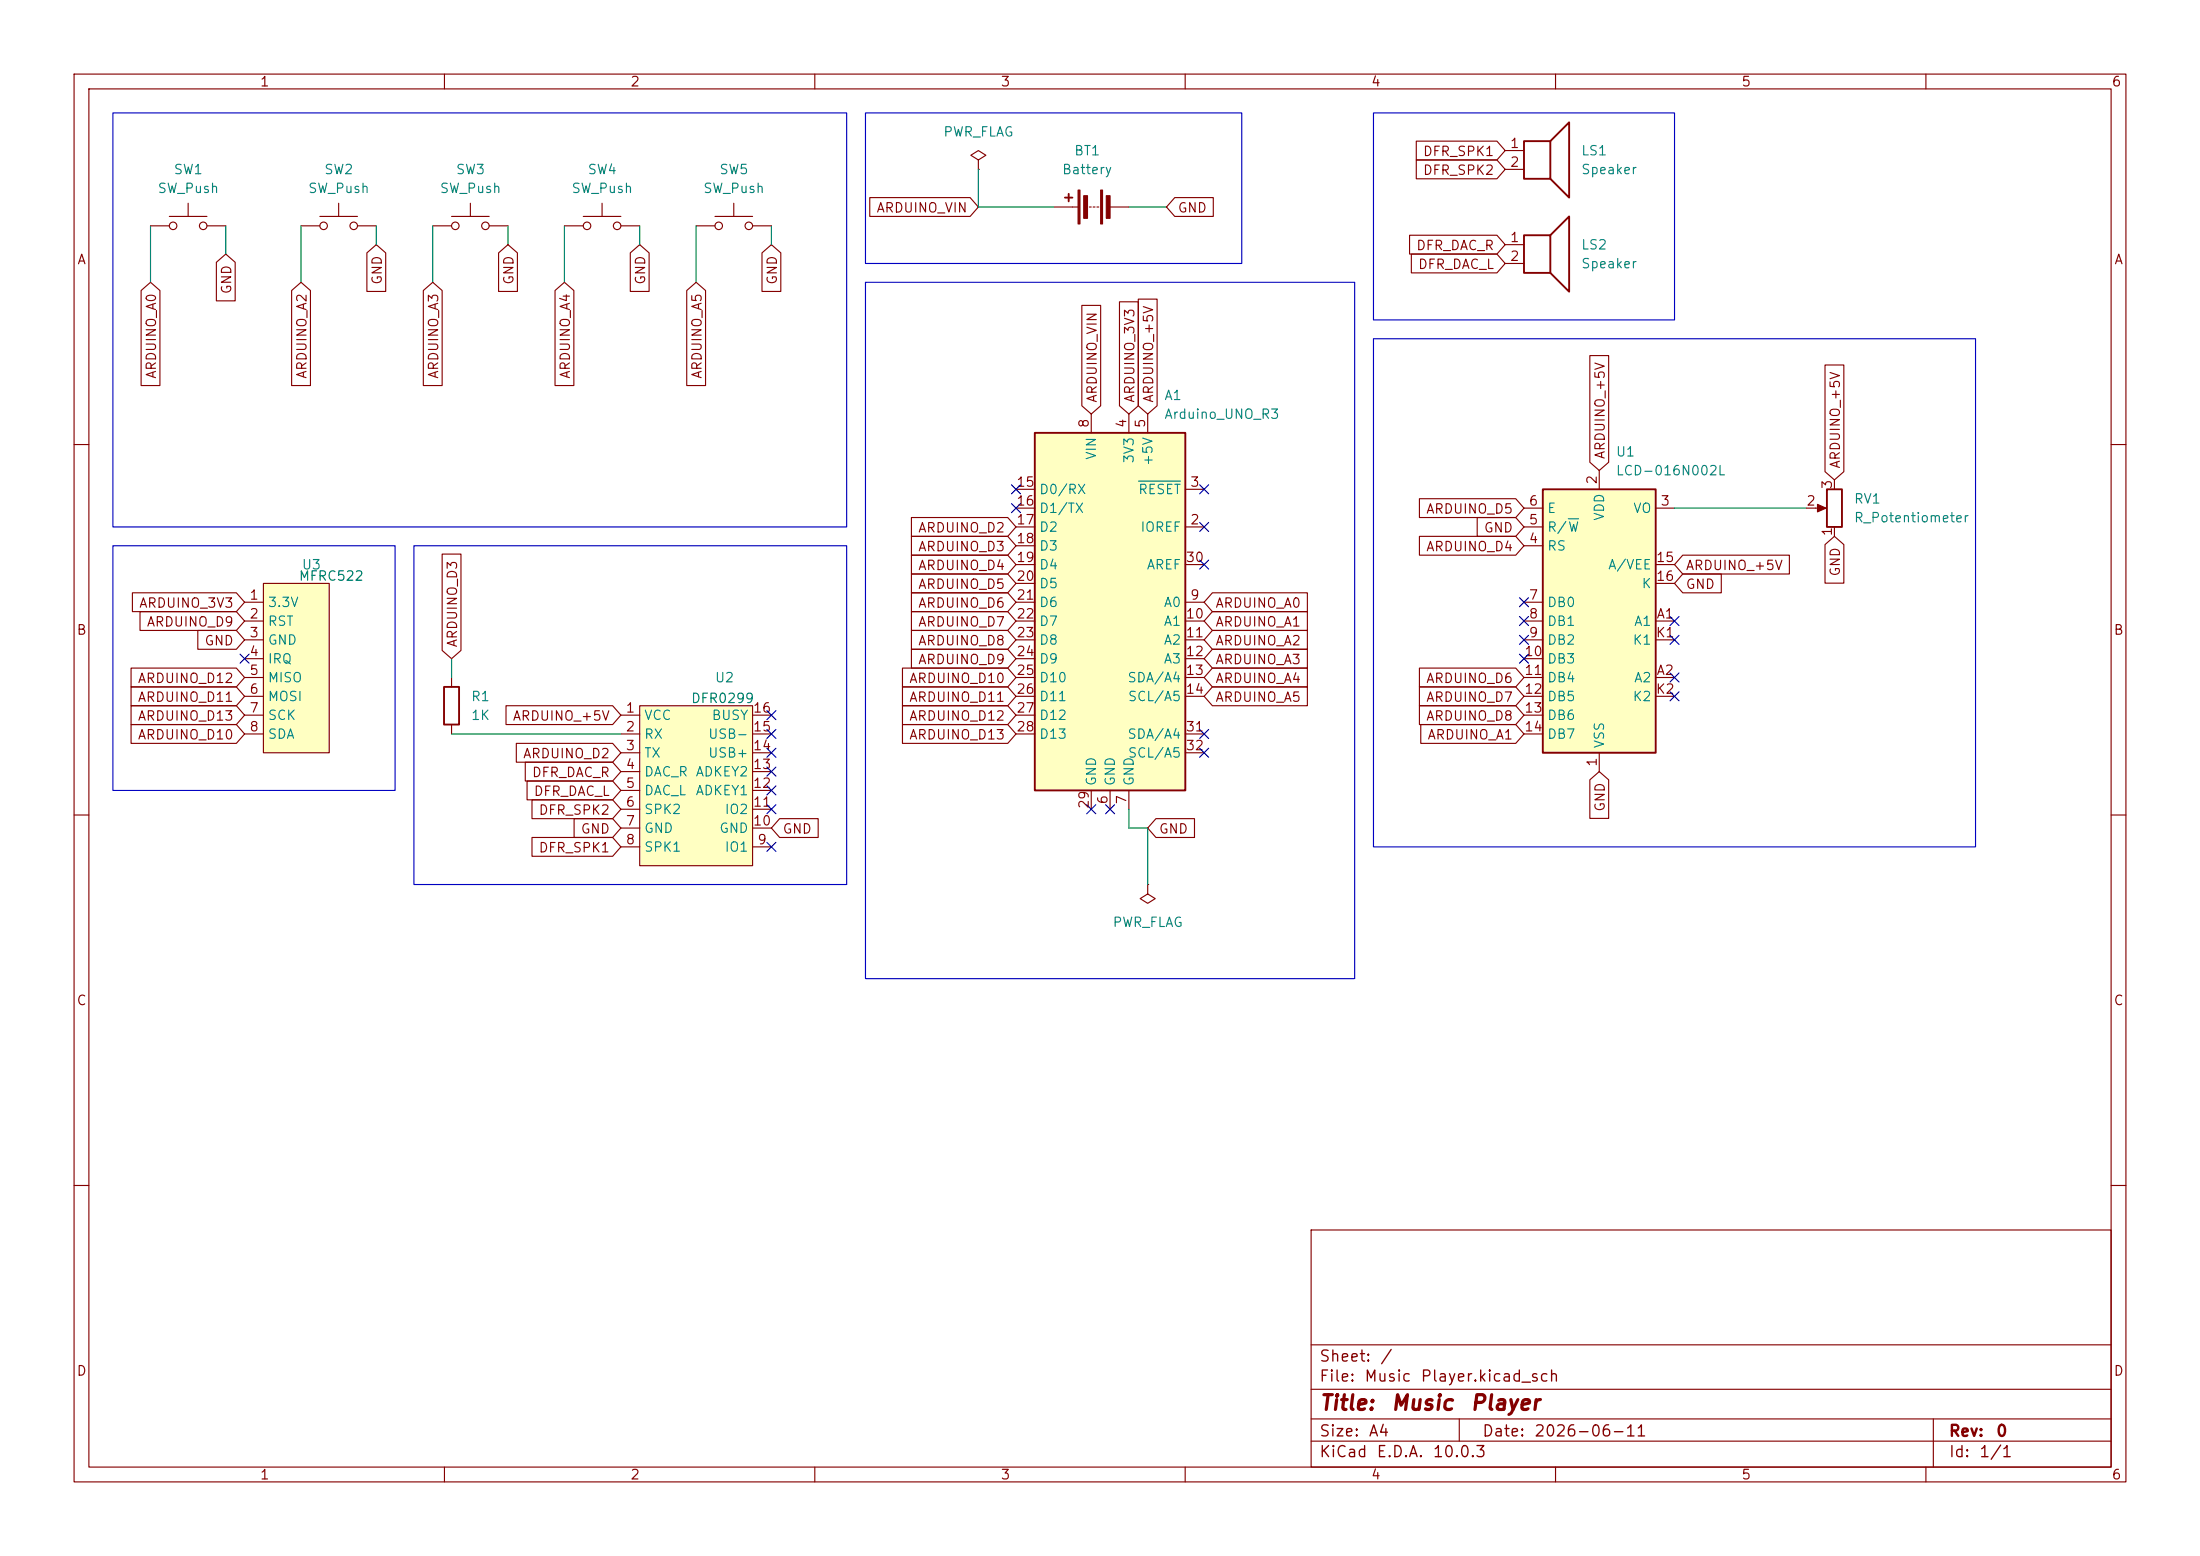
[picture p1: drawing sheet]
<svg xmlns="http://www.w3.org/2000/svg" width="297mm" height="210mm" viewBox="0 0 297 210" stroke-linecap="round" stroke-linejoin="round" font-family="sans-serif">
<g fill="none" stroke="#840000" stroke-width=".15">
<path d="M10 10h277v190h-277zM12 12h273v186h-273zM60 10v2M110 10v2M160 10v2M210 10v2M260 10v2M132.1 21.6l1-.6-1-.7-1 .7 1 .6v1.3M132.1 22.9h.1M142.2 27.9h3.3M147.1 27.9h.2M147.6 27.9h.2"/>
<path d="M148.1 27.9h.2M149.9 27.9h2.5M10 60h2M285 60h2M61 91.4v1.3M61 97.8v1.3M10 110h2M154.9 119.4v1.3l1.1 .6-1.1 .6-1-.6 1-.6M154.9 119.4h.1M285 110h2M10 160h2M177 166h108v32h-108z"/>
<path d="M285 160h2M60 198v2M110 198v2M160 198v2M177 194.5h108M177 191.5h108M177 187.5h108M177 181.5h108M197 191.5v3M210 198v2M260 198v2M261 191.5v6.5"/>
</g>
<g fill="#840000" stroke="#840000" stroke-width=".15">
<path d="M145.5 25.7h.3v4.5h-.3z"/>
<path d="M148.6 25.7h.2v4.5h-.2z"/>
<path d="M146.3 26.4h.5v3.1h-.5z"/>
<path d="M149.4 26.4h.5v3.1h-.5z"/>
</g>
<path d="M143.8 26.7h1M144.3 26.2v1M59.9 92.7h2.1v5.1h-2.1z" fill="none" stroke="#840000" stroke-width=".25"/>
<path d="M139.7 58.4h20.3v48.3h-20.3z" fill="#ffffc2"/>
<path d="M139.7 58.4h20.3v48.3h-20.3z" fill="none" stroke="#840000" stroke-width=".25"/>
<g fill="none" stroke="#840000" stroke-width=".15">
<path d="M147.3 55.9v2.5M152.4 55.9v2.5M154.9 55.9v2.5M137.2 71.1h2.5M137.2 66h2.5M137.2 68.6h2.5M137.2 73.7h2.5M137.2 76.2h2.5M137.2 78.7h2.5M160 71.1h2.6M160 66h2.6M160 76.2h2.6"/>
<path d="M137.2 81.3h2.5M137.2 83.8h2.5M137.2 86.4h2.5M137.2 88.9h2.5M137.2 91.4h2.5M137.2 94h2.5M137.2 96.5h2.5M137.2 99.1h2.5M160 81.3h2.6M160 83.8h2.6M160 86.4h2.6M160 88.9h2.6"/>
<path d="M160 91.4h2.6M160 94h2.6M160 99.1h2.6M147.3 106.7v2.5M149.9 106.7v2.5M152.4 106.7v2.5M160 101.6h2.6"/>
</g>
<path d="M153.7 64.9h5.7" fill="none" stroke="#008484" stroke-width=".15"/>
<path d="M86.4 95.3h15.2v21.5h-15.2z" fill="#ffffc2"/>
<g fill="none" stroke="#840000" stroke-width=".15">
<path d="M83.8 96.5h2.6M83.8 99.1h2.6M86.4 95.3h15.2v21.5h-15.2zM101.6 96.5h2.5M101.6 99.1h2.5M83.8 101.6h2.6M83.8 104.1h2.6M83.8 106.7h2.6M83.8 109.2h2.6M83.8 111.8h2.6M83.8 114.3h2.6M101.6 101.6h2.5"/>
<path d="M101.6 104.1h2.5M101.6 106.7h2.5M101.6 109.2h2.5M101.6 111.8h2.5M101.6 114.3h2.5"/>
</g>
<path d="M35.6 78.7h8.8v22.9h-8.8z" fill="#ffffc2"/>
<path d="M35.6 78.7h8.8v22.9h-8.8zM243.8 68.6h2.3M247.6 64.8v1.2M247.6 71.1v1.3M33 81.3h2.6M33 83.8h2.6M33 86.4h2.6M33 88.9h2.6M33 91.4h2.6M33 94h2.6M33 96.5h2.6M33 99.1h2.6" fill="none" stroke="#840000" stroke-width=".15"/>
<path d="M246.6 66h2.1v5.1h-2.1z" fill="none" stroke="#840000" stroke-width=".25"/>
<path d="M245.4 68.1l1.1 .5-1.1 .5z" fill="#840000" stroke="#840000" stroke-width=".15"/>
<path d="M208.3 66h15.2v35.6h-15.2z" fill="#ffffc2"/>
<path d="M205.7 19.1h3.6v5h-3.6zM209.3 19.1l2.5-2.6v10.2l-2.5-2.6M205.7 31.8h3.6v5h-3.6zM209.3 31.8l2.5-2.6v10.2l-2.5-2.6M208.3 66h15.2v35.6h-15.2z" fill="none" stroke="#840000" stroke-width=".25"/>
<g fill="none" stroke="#840000" stroke-width=".15">
<path d="M191.2 19h10.9l1.1 1.3-1.1 1.3h-10.9zM19 39.2l1.3-1.1 1.3 1.1v12.8h-2.6zM20.3 30.5h2.6M22.9 29.2h5M25.4 27.4v1.8M27.9 30.5h2.6M29.2 35.4l1.3-1.1 1.3 1.1v5.2h-2.6zM39.4 39.2l1.2-1.1 1.3 1.1v12.8h-2.5zM40.6 30.5h2.6M43.2 29.2h5.1M45.7 27.4v1.8M48.3 30.5h2.5"/>
<path d="M49.5 34.1l1.3-1.1 1.3 1.1v5.2h-2.6zM57.1 39.2l1.3-1.1 1.3 1.1v12.8h-2.6zM58.4 30.5h2.6M61 29.2h5M63.5 27.4v1.8M66 30.5h2.6M67.3 34.1l1.3-1.1 1.3 1.1v5.2h-2.6zM74.9 39.2l1.3-1.1 1.3 1.1v12.8h-2.6zM76.2 30.5h2.5M78.7 29.2h5.1M81.3 27.4v1.8M83.8 30.5h2.6"/>
<path d="M85.1 34.1l1.3-1.1 1.2 1.1v5.2h-2.5zM92.7 39.2l1.3-1.1 1.3 1.1v12.8h-2.6zM94 30.5h2.5M96.5 29.2h5.1M99.1 27.4v1.8M101.6 30.5h2.5M102.9 34.1l1.2-1.1 1.3 1.1v5.2h-2.5zM117.4 26.7h13.6l1.1 1.2-1.1 1.3h-13.6zM158.6 26.7h5.2v2.5h-5.2l-1.1-1.3zM190.3 31.7h11.8l1.1 1.3-1.1 1.3h-11.8zM190.5 34.3h11.6l1.1 1.3-1.1 1.2h-11.6zM191.2 21.6h10.9l1.1 1.3-1.1 1.2h-10.9z"/>
<path d="M203.2 20.3h2.5M203.2 22.9h2.5M203.2 33h2.5M203.2 35.6h2.5M146 41.2h2.6v13.6l-1.3 1.1-1.3-1.1zM151.1 40.7h2.6v14.1l-1.3 1.1-1.3-1.1zM153.7 40.4h2.5v14.4l-1.3 1.1-1.2-1.1zM214.6 48h2.6v14.4l-1.3 1.1-1.3-1.1zM246.4 49.3h2.5v14.4l-1.3 1.1-1.2-1.1zM59.7 74.8h2.5v13l-1.2 1.1-1.3-1.1zM123 72.4h13l1.2 1.3-1.2 1.2h-13zM123 77.5h13l1.2 1.2-1.2 1.3h-13z"/>
<path d="M123 69.8h13l1.2 1.3-1.2 1.3h-13zM123 74.9h13l1.2 1.3-1.2 1.3h-13zM191.6 67.3h13l1.1 1.3-1.1 1.3h-13zM191.6 72.4h13l1.1 1.3-1.1 1.2h-13zM199.4 69.8h5.2l1.1 1.3-1.1 1.3h-5.2zM205.7 68.6h2.6M205.7 73.7h2.6M205.7 71.1h2.6M215.9 63.5v2.5M223.5 68.6h2.6M223.5 76.2h2.6M223.5 78.7h2.6"/>
<path d="M227.2 74.9h14.4v2.6h-14.4l-1.1-1.3zM227.2 77.5h5.2v2.5h-5.2l-1.1-1.3zM246.4 73.5l1.2-1.1 1.3 1.1v5.2h-2.5zM17.7 97.8h14.2l1.1 1.3-1.1 1.2h-14.2zM17.7 92.7h14.2l1.1 1.3-1.1 1.3h-14.2zM17.7 90.2h14.2l1.1 1.2-1.1 1.3h-14.2zM17.7 95.2h14.2l1.1 1.3-1.1 1.3h-14.2zM17.9 80h14l1.1 1.3-1.1 1.3h-14zM18.9 82.5h13l1.1 1.3-1.1 1.3h-13zM26.7 85.1h5.2l1.1 1.3-1.1 1.2h-5.2zM68.3 95.2h14.4l1.1 1.3-1.1 1.3h-14.4zM121.8 90.2h14.2l1.2 1.2-1.2 1.3h-14.2z"/>
<path d="M121.8 92.7h14.2l1.2 1.3-1.2 1.3h-14.2zM121.8 95.2h14.2l1.2 1.3-1.2 1.3h-14.2zM121.8 97.8h14.2l1.2 1.3-1.2 1.2h-14.2zM123 82.5h13l1.2 1.3-1.2 1.3h-13zM123 87.6h13l1.2 1.3-1.2 1.3h-13zM123 80h13l1.2 1.3-1.2 1.3h-13zM123 85.1h13l1.2 1.3-1.2 1.2h-13zM163.7 87.6h12.8v2.6h-12.8l-1.1-1.3zM163.7 82.5h12.8v2.6h-12.8l-1.1-1.3zM163.7 80h12.8v2.6h-12.8l-1.1-1.3zM163.7 92.7h12.8v2.6h-12.8l-1.1-1.3zM163.7 85.1h12.8v2.5h-12.8l-1.1-1.2z"/>
<path d="M163.7 90.2h12.8v2.5h-12.8l-1.1-1.3zM191.6 90.2h13l1.1 1.2-1.1 1.3h-13zM191.6 95.2h13l1.1 1.3-1.1 1.3h-13zM191.6 92.7h13l1.1 1.3-1.1 1.3h-13zM191.8 97.8h12.8l1.1 1.3-1.1 1.2h-12.8zM205.7 81.3h2.6M205.7 83.8h2.6M205.7 86.4h2.6M205.7 88.9h2.6M205.7 91.4h2.6M205.7 94h2.6M205.7 96.5h2.6"/>
<path d="M205.7 99.1h2.6M223.5 83.8h2.6M223.5 86.4h2.6M223.5 91.4h2.6M223.5 94h2.6M69.7 100.3h13l1.1 1.3-1.1 1.3h-13zM70.9 102.9h11.8l1.1 1.2-1.1 1.3h-11.8zM71.2 105.4h11.5l1.1 1.3-1.1 1.3h-11.5zM71.8 107.9h10.9l1.1 1.3-1.1 1.3h-10.9zM71.8 113h10.9l1.1 1.3-1.1 1.3h-10.9zM77.5 110.5h5.2l1.1 1.3-1.1 1.2h-5.2zM105.3 110.5h5.2v2.5h-5.2l-1.2-1.2z"/>
<path d="M156.1 110.5h5.2v2.5h-5.2l-1.2-1.2zM214.6 105.3l1.3-1.2 1.3 1.2v5.2h-2.6zM215.9 101.6v2.5"/>
<circle cx="23.4" cy="30.5" r=".51"/>
<circle cx="27.4" cy="30.5" r=".51"/>
<circle cx="43.7" cy="30.5" r=".51"/>
<circle cx="47.8" cy="30.5" r=".51"/>
<circle cx="61.5" cy="30.5" r=".51"/>
<circle cx="65.5" cy="30.5" r=".51"/>
<circle cx="79.2" cy="30.5" r=".51"/>
<circle cx="83.3" cy="30.5" r=".51"/>
<circle cx="97" cy="30.5" r=".51"/>
<circle cx="101.1" cy="30.5" r=".51"/>
</g>
<path d="M211.7 70h1.4" fill="none" stroke="#008484" stroke-width=".15"/>
<g fill="none" stroke="#008400" stroke-width=".15">
<path d="M20.3 30.5v7.6M30.5 30.5v3.8M40.6 30.5v7.6M50.8 30.5v2.5M58.4 30.5v7.6M68.6 30.5v2.5M76.2 30.5v7.6M86.4 30.5v2.5M94 30.5v7.6M104.1 30.5v2.5M132.1 22.9v5h10.1M152.4 27.9h5.1"/>
<path d="M226.1 68.6h17.7M61 88.9v2.5M61 99.1h22.8M152.4 109.2v2.6h2.5v7.6"/>
</g>
<g fill="none" stroke="#000084" stroke-width=".15">
<path d="M136.6 65.4l1.2 1.2M136.6 68l1.2 1.2M137.8 68l-1.2 1.2M137.8 65.4l-1.2 1.2M162 65.4l1.2 1.2M162 70.5l1.2 1.2M162 75.6l1.2 1.2M163.2 65.4l-1.2 1.2M163.2 70.5l-1.2 1.2M163.2 75.6l-1.2 1.2M32.4 88.3l1.2 1.2M33.6 88.3l-1.2 1.2"/>
<path d="M103.5 95.9l1.2 1.2M103.5 98.5l1.2 1.2M104.7 95.9l-1.2 1.2M104.7 98.5l-1.2 1.2M162 98.5l1.2 1.2M163.2 98.5l-1.2 1.2M205.1 88.3l1.2 1.2M205.1 83.2l1.2 1.2M205.1 85.8l1.2 1.2M205.1 80.7l1.2 1.2M206.3 88.3l-1.2 1.2M206.3 83.2l-1.2 1.2"/>
<path d="M206.3 85.8l-1.2 1.2M206.3 80.7l-1.2 1.2M225.5 85.8l1.2 1.2M225.5 90.8l1.2 1.2M225.5 93.4l1.2 1.2M225.5 83.2l1.2 1.2M226.7 85.8l-1.2 1.2M226.7 90.8l-1.2 1.2M226.7 93.4l-1.2 1.2M226.7 83.2l-1.2 1.2M103.5 108.6l1.2 1.2M103.5 103.5l1.2 1.2"/>
<path d="M103.5 106.1l1.2 1.2M103.5 113.7l1.2 1.2M103.5 101l1.2 1.2M104.7 108.6l-1.2 1.2M104.7 103.5l-1.2 1.2M104.7 106.1l-1.2 1.2M104.7 113.7l-1.2 1.2M104.7 101l-1.2 1.2M146.7 108.6l1.2 1.2M147.9 108.6l-1.2 1.2M149.3 108.6l1.2 1.2M150.5 108.6l-1.2 1.2"/>
<path d="M162 101l1.2 1.2M163.2 101l-1.2 1.2"/>
</g>
<path d="M15.2 15.2h99.1v55.9h-99.1zM116.8 15.2h50.8v20.4h-50.8zM185.4 15.2h40.7v28h-40.7zM116.8 38.1h66.1v94h-66.1zM185.4 45.7h81.3v68.6h-81.3zM15.2 73.7h38.1v33h-38.1zM55.9 73.7h58.4v45.7h-58.4z" fill="none" stroke="#0000c2" stroke-width=".15"/>
<g font-size="2" fill="#840000">
<text x="178" y="190.8">Title:</text>
<text x="187.7" y="190.8">Music</text>
<text x="198.4" y="190.8">Player</text>
</g>
<g font-size="1.5" fill="#840000">
<text x="178" y="184.2">Sheet:</text>
<text x="186.2" y="184.2">/</text>
<text x="178" y="186.9">File:</text>
<text x="184.1" y="186.9">Music</text>
<text x="191.7" y="186.9">Player.kicad_sch</text>
<text x="178" y="197.1">KiCad</text>
<text x="178" y="194.3">Size:</text>
<text x="184.7" y="194.3">A4</text>
<text x="185.7" y="197.1">E.D.A.</text>
<text x="193.3" y="197.1">10.0.3</text>
<text x="200" y="194.3">Date:</text>
<text x="207" y="194.3">2026-06-11</text>
<text x="263" y="194.3">Rev:</text>
<text x="263" y="197.1">Id:</text>
<text x="267.1" y="197.1">1/1</text>
<text x="269.4" y="194.3">0</text>
</g>
<g font-size="1.3" fill="#840000">
<text x="35" y="12">1</text>
<text x="85" y="12">2</text>
<text x="135" y="12">3</text>
<text x="185" y="12">4</text>
<text x="235" y="12">5</text>
<text x="285" y="12">6</text>
<text x="192" y="21.4">DFR_SPK1</text>
<text x="192" y="23.9">DFR_SPK2</text>
<text x="203.8" y="20.3">1</text>
<text x="203.8" y="22.8">2</text>
<text x="118.2" y="29">ARDUINO_VIN</text>
<text x="158.9" y="29">GND</text>
<text x="10.3" y="36">A</text>
<text x="191.1" y="34.1">DFR_DAC_R</text>
<text x="203.8" y="33">1</text>
<text x="203.8" y="35.5">2</text>
<text x="285.3" y="36">A</text>
<text x="31.5" y="39.8" transform="rotate(-90 31.5 39.8)">GND</text>
<text x="51.9" y="38.5" transform="rotate(-90 51.9 38.5)">GND</text>
<text x="69.6" y="38.5" transform="rotate(-90 69.6 38.5)">GND</text>
<text x="87.4" y="38.5" transform="rotate(-90 87.4 38.5)">GND</text>
<text x="105.2" y="38.5" transform="rotate(-90 105.2 38.5)">GND</text>
<text x="191.3" y="36.6">DFR_DAC_L</text>
<text x="21.4" y="51.2" transform="rotate(-90 21.4 51.2)">ARDUINO_A0</text>
<text x="41.7" y="51.2" transform="rotate(-90 41.7 51.2)">ARDUINO_A2</text>
<text x="59.5" y="51.2" transform="rotate(-90 59.5 51.2)">ARDUINO_A3</text>
<text x="77.3" y="51.2" transform="rotate(-90 77.3 51.2)">ARDUINO_A4</text>
<text x="95" y="51.2" transform="rotate(-90 95 51.2)">ARDUINO_A5</text>
<text x="147.3" y="57.9" transform="rotate(-90 147.3 57.9)">8</text>
<text x="148.4" y="54.5" transform="rotate(-90 148.4 54.5)">ARDUINO_VIN</text>
<text x="152.4" y="57.9" transform="rotate(-90 152.4 57.9)">4</text>
<text x="153.5" y="54.5" transform="rotate(-90 153.5 54.5)">ARDUINO_3V3</text>
<text x="154.9" y="57.9" transform="rotate(-90 154.9 57.9)">5</text>
<text x="156" y="54.5" transform="rotate(-90 156 54.5)">ARDUINO_+5V</text>
<text x="215.9" y="65.5" transform="rotate(-90 215.9 65.5)">2</text>
<text x="217" y="62.1" transform="rotate(-90 217 62.1)">ARDUINO_+5V</text>
<text x="248.7" y="63.3" transform="rotate(-90 248.7 63.3)">ARDUINO_+5V</text>
<text x="137.1" y="66">15</text>
<text x="137.1" y="68.6">16</text>
<text x="137.1" y="71.1">17</text>
<text x="160.6" y="71.1">2</text>
<text x="160.6" y="66">3</text>
<text x="192.4" y="69.6">ARDUINO_D5</text>
<text x="206.3" y="71.1">5</text>
<text x="206.3" y="68.6">6</text>
<text x="224.1" y="68.6">3</text>
<text x="243.8" y="68.6">2</text>
<text x="247.6" y="66.1" transform="rotate(-90 247.6 66.1)">3</text>
<text x="123.9" y="74.7">ARDUINO_D3</text>
<text x="123.9" y="72.2">ARDUINO_D2</text>
<text x="123.9" y="77.3">ARDUINO_D4</text>
<text x="137.1" y="73.6">18</text>
<text x="137.1" y="76.2">19</text>
<text x="160" y="76.2">30</text>
<text x="192.4" y="74.7">ARDUINO_D4</text>
<text x="200.2" y="72.2">GND</text>
<text x="206.3" y="73.6">4</text>
<text x="223.5" y="76.2">15</text>
<text x="227.5" y="77.3">ARDUINO_+5V</text>
<text x="247.6" y="72.5" transform="rotate(-90 247.6 72.5)">1</text>
<text x="248.7" y="77.9" transform="rotate(-90 248.7 77.9)">GND</text>
<text x="18.7" y="82.3">ARDUINO_3V3</text>
<text x="33.6" y="81.3">1</text>
<text x="33.6" y="83.8">2</text>
<text x="123.9" y="79.8">ARDUINO_D5</text>
<text x="123.9" y="82.3">ARDUINO_D6</text>
<text x="137.1" y="78.7">20</text>
<text x="137.1" y="81.3">21</text>
<text x="137.1" y="83.8">22</text>
<text x="160" y="83.8">10</text>
<text x="160.6" y="81.3">9</text>
<text x="164" y="82.3">ARDUINO_A0</text>
<text x="206.3" y="81.3">7</text>
<text x="206.3" y="83.8">8</text>
<text x="223.5" y="78.7">16</text>
<text x="223.5" y="83.8">A1</text>
<text x="227.5" y="79.8">GND</text>
<text x="10.3" y="86">B</text>
<text x="19.7" y="84.9">ARDUINO_D9</text>
<text x="27.5" y="87.4">GND</text>
<text x="33.6" y="86.3">3</text>
<text x="33.6" y="88.9">4</text>
<text x="62" y="87.5" transform="rotate(-90 62 87.5)">ARDUINO_D3</text>
<text x="123.9" y="84.9">ARDUINO_D7</text>
<text x="123.9" y="90">ARDUINO_D9</text>
<text x="123.9" y="87.4">ARDUINO_D8</text>
<text x="137.1" y="86.3">23</text>
<text x="137.1" y="88.9">24</text>
<text x="160" y="86.3">11</text>
<text x="160" y="88.9">12</text>
<text x="164" y="90">ARDUINO_A3</text>
<text x="164" y="84.9">ARDUINO_A1</text>
<text x="164" y="87.4">ARDUINO_A2</text>
<text x="205.7" y="88.9">10</text>
<text x="206.3" y="86.3">9</text>
<text x="223.4" y="86.3">K1</text>
<text x="285.3" y="86">B</text>
<text x="18.5" y="95">ARDUINO_D11</text>
<text x="18.5" y="92.5">ARDUINO_D12</text>
<text x="33.6" y="91.4">5</text>
<text x="33.6" y="94">6</text>
<text x="122.6" y="92.5">ARDUINO_D10</text>
<text x="122.6" y="95">ARDUINO_D11</text>
<text x="137.1" y="91.4">25</text>
<text x="137.1" y="94">26</text>
<text x="160" y="91.4">13</text>
<text x="160" y="94">14</text>
<text x="164" y="95">ARDUINO_A5</text>
<text x="164" y="92.5">ARDUINO_A4</text>
<text x="192.4" y="92.5">ARDUINO_D6</text>
<text x="192.4" y="95">ARDUINO_D7</text>
<text x="205.7" y="91.4">11</text>
<text x="205.7" y="94">12</text>
<text x="223.4" y="94">K2</text>
<text x="223.5" y="91.4">A2</text>
<text x="18.5" y="100.1">ARDUINO_D10</text>
<text x="18.5" y="97.6">ARDUINO_D13</text>
<text x="33.6" y="96.5">7</text>
<text x="33.6" y="99">8</text>
<text x="69.1" y="97.6">ARDUINO_+5V</text>
<text x="84.4" y="96.5">1</text>
<text x="84.4" y="99">2</text>
<text x="84.4" y="101.6">3</text>
<text x="101.6" y="101.6">14</text>
<text x="101.6" y="99">15</text>
<text x="101.6" y="96.5">16</text>
<text x="122.6" y="97.6">ARDUINO_D12</text>
<text x="122.6" y="100.1">ARDUINO_D13</text>
<text x="137.1" y="96.5">27</text>
<text x="137.1" y="99">28</text>
<text x="160" y="99">31</text>
<text x="160" y="101.6">32</text>
<text x="192.4" y="97.6">ARDUINO_D8</text>
<text x="192.6" y="100.1">ARDUINO_A1</text>
<text x="205.7" y="96.5">13</text>
<text x="205.7" y="99">14</text>
<text x="70.5" y="102.7">ARDUINO_D2</text>
<text x="71.7" y="105.2">DFR_DAC_R</text>
<text x="72" y="107.7">DFR_DAC_L</text>
<text x="84.4" y="104.1">4</text>
<text x="84.4" y="106.7">5</text>
<text x="101.6" y="106.7">12</text>
<text x="101.6" y="104.1">13</text>
<text x="215.9" y="103.6" transform="rotate(-90 215.9 103.6)">1</text>
<text x="72.6" y="110.3">DFR_SPK2</text>
<text x="78.3" y="112.8">GND</text>
<text x="84.4" y="109.2">6</text>
<text x="84.4" y="111.7">7</text>
<text x="101.6" y="111.7">10</text>
<text x="101.6" y="109.2">11</text>
<text x="105.6" y="112.8">GND</text>
<text x="147.3" y="109.3" transform="rotate(-90 147.3 109.3)">29</text>
<text x="149.8" y="108.7" transform="rotate(-90 149.8 108.7)">6</text>
<text x="152.4" y="108.7" transform="rotate(-90 152.4 108.7)">7</text>
<text x="156.4" y="112.8">GND</text>
<text x="217" y="109.6" transform="rotate(-90 217 109.6)">GND</text>
<text x="72.6" y="115.4">DFR_SPK1</text>
<text x="84.4" y="114.3">8</text>
<text x="102.2" y="114.3">9</text>
<text x="10.3" y="136">C</text>
<text x="285.3" y="136">C</text>
<text x="10.3" y="186">D</text>
<text x="285.3" y="186">D</text>
<text x="35" y="200">1</text>
<text x="85" y="200">2</text>
<text x="135" y="200">3</text>
<text x="185" y="200">4</text>
<text x="235" y="200">5</text>
<text x="285" y="200">6</text>
</g>
<g font-size="1.3" fill="#008484">
<text x="23.4" y="23.8">SW1</text>
<text x="43.7" y="23.8">SW2</text>
<text x="61.5" y="23.8">SW3</text>
<text x="79.2" y="23.8">SW4</text>
<text x="97" y="23.8">SW5</text>
<text x="127.3" y="18.8">PWR_FLAG</text>
<text x="143.3" y="23.8">Battery</text>
<text x="144.9" y="21.3">BT1</text>
<text x="213.4" y="21.3">LS1</text>
<text x="213.4" y="23.8">Speaker</text>
<text x="21.2" y="26.4">SW_Push</text>
<text x="41.5" y="26.4">SW_Push</text>
<text x="59.3" y="26.4">SW_Push</text>
<text x="77.1" y="26.4">SW_Push</text>
<text x="94.8" y="26.4">SW_Push</text>
<text x="213.4" y="34">LS2</text>
<text x="213.4" y="36.5">Speaker</text>
<text x="157.1" y="54.3">A1</text>
<text x="157.1" y="56.9">Arduino_UNO_R3</text>
<text x="148.3" y="62.2" transform="rotate(-90 148.3 62.2)">VIN</text>
<text x="153.4" y="62.6" transform="rotate(-90 153.4 62.6)">3V3</text>
<text x="155.9" y="63" transform="rotate(-90 155.9 63)">+5V</text>
<text x="218.1" y="64.5">LCD-016N002L</text>
<text x="218.1" y="61.9">U1</text>
<text x="140.2" y="67">D0/RX</text>
<text x="140.2" y="69.6">D1/TX</text>
<text x="153.6" y="67">RESET</text>
<text x="208.8" y="69.6">E</text>
<text x="216.9" y="70.4" transform="rotate(-90 216.9 70.4)">VDD</text>
<text x="220.4" y="69.6">VO</text>
<text x="250.2" y="68.3">RV1</text>
<text x="250.2" y="70.8">R_Potentiometer</text>
<text x="40.6" y="77.2">U3</text>
<text x="140.2" y="72.1">D2</text>
<text x="140.2" y="74.6">D3</text>
<text x="140.2" y="77.2">D4</text>
<text x="153.9" y="72.1">IOREF</text>
<text x="154.7" y="77.2">AREF</text>
<text x="208.8" y="74.6">RS</text>
<text x="208.8" y="72.1">R/W</text>
<text x="217" y="77.2">A/VEE</text>
<text x="36.1" y="82.3">3.3V</text>
<text x="140.2" y="79.7">D5</text>
<text x="140.2" y="82.3">D6</text>
<text x="157" y="82.3">A0</text>
<text x="208.8" y="82.3">DB0</text>
<text x="221.5" y="79.7">K</text>
<text x="36.1" y="84.8">RST</text>
<text x="36.1" y="87.3">GND</text>
<text x="36.1" y="89.9">IRQ</text>
<text x="140.2" y="84.8">D7</text>
<text x="140.2" y="87.3">D8</text>
<text x="140.2" y="89.9">D9</text>
<text x="157" y="84.8">A1</text>
<text x="157" y="87.3">A2</text>
<text x="157" y="89.9">A3</text>
<text x="208.8" y="84.8">DB1</text>
<text x="208.8" y="87.3">DB2</text>
<text x="208.8" y="89.9">DB3</text>
<text x="220.3" y="87.3">K1</text>
<text x="220.5" y="84.8">A1</text>
<text x="36.1" y="92.4">MISO</text>
<text x="36.1" y="95">MOSI</text>
<text x="63.5" y="95">R1</text>
<text x="96.4" y="92.4">U2</text>
<text x="140.2" y="92.4">D10</text>
<text x="140.2" y="95">D11</text>
<text x="152.1" y="92.4">SDA/A4</text>
<text x="152.2" y="95">SCL/A5</text>
<text x="208.8" y="92.4">DB4</text>
<text x="208.8" y="95">DB5</text>
<text x="220.3" y="95">K2</text>
<text x="220.5" y="92.4">A2</text>
<text x="36.1" y="97.5">SCK</text>
<text x="36.1" y="100">SDA</text>
<text x="63.5" y="97.5">1K</text>
<text x="86.9" y="97.5">VCC</text>
<text x="86.9" y="100">RX</text>
<text x="95.5" y="100">USB-</text>
<text x="96" y="97.5">BUSY</text>
<text x="140.2" y="97.5">D12</text>
<text x="140.2" y="100">D13</text>
<text x="152.1" y="100">SDA/A4</text>
<text x="208.8" y="97.5">DB6</text>
<text x="208.8" y="100">DB7</text>
<text x="216.9" y="101.1" transform="rotate(-90 216.9 101.1)">VSS</text>
<text x="86.9" y="102.6">TX</text>
<text x="86.9" y="105.1">DAC_R ADKEY2</text>
<text x="86.9" y="107.7">DAC_L</text>
<text x="93.8" y="107.7">ADKEY1</text>
<text x="95.5" y="102.6">USB+</text>
<text x="148.3" y="106.2" transform="rotate(-90 148.3 106.2)">GND</text>
<text x="150.8" y="106.2" transform="rotate(-90 150.8 106.2)">GND</text>
<text x="152.2" y="102.6">SCL/A5</text>
<text x="153.4" y="106.2" transform="rotate(-90 153.4 106.2)">GND</text>
<text x="86.9" y="110.2">SPK2</text>
<text x="86.9" y="112.7">GND</text>
<text x="97" y="112.7">GND</text>
<text x="97.7" y="110.2">IO2</text>
<text x="86.9" y="115.3">SPK1</text>
<text x="97.7" y="115.3">IO1</text>
<text x="150.1" y="125.4">PWR_FLAG</text>
</g>
<g font-size="1.3" fill="#004848">
<text x="40.2" y="78.7">MFRC522</text>
<text x="93.2" y="95.2">DFR0299</text>
</g>
</svg>
